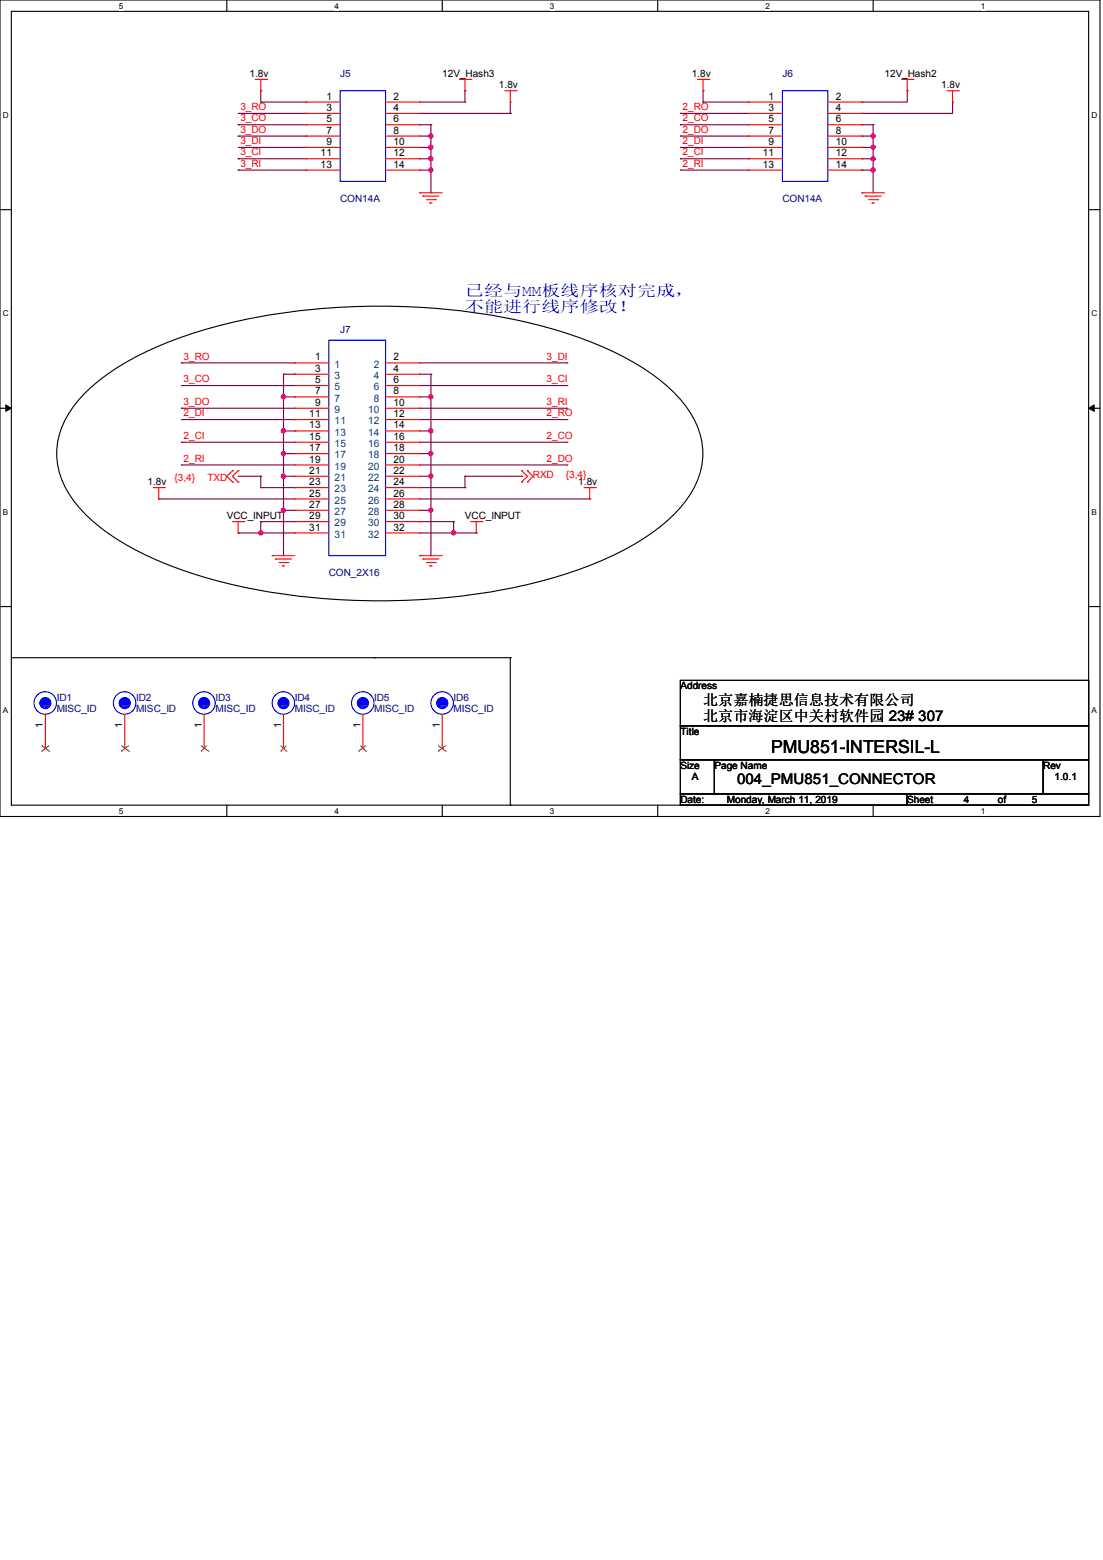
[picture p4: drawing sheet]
<svg xmlns="http://www.w3.org/2000/svg" width="210mm" height="297mm" viewBox="0 0 210 297" stroke-linecap="round" stroke-linejoin="round" font-family="sans-serif">
<path d="M0 0h209.4v155.4h-209.4zM2.2 2.2h205.1v151.1h-205.1z" fill="none" stroke="#000" stroke-width=".21"/>
<g fill="#fff">
<path d="M22.6 .3h.9v1.7h-.9z"/>
<path d="M22.6 153.5h.9v1.8h-.9z"/>
</g>
<path d="M43.2 0v2.2M43.2 153.3v2.1" fill="none" stroke="#000" stroke-width=".21"/>
<g fill="#fff">
<path d="M63.7 .3h.8v1.7h-.8z"/>
<path d="M63.7 153.5h.8v1.8h-.8z"/>
</g>
<path d="M84.2 0v2.2M84.2 153.3v2.1" fill="none" stroke="#000" stroke-width=".21"/>
<g fill="#fff">
<path d="M104.7 .3h.8v1.7h-.8z"/>
<path d="M104.7 153.5h.8v1.8h-.8z"/>
</g>
<path d="M125.2 0v2.2M125.2 153.3v2.1" fill="none" stroke="#000" stroke-width=".21"/>
<g fill="#fff">
<path d="M145.7 .3h.9v1.7h-.9z"/>
<path d="M145.7 153.5h.9v1.8h-.9z"/>
</g>
<path d="M166.2 0v2.2M166.2 153.3v2.1" fill="none" stroke="#000" stroke-width=".21"/>
<g fill="#fff">
<path d="M186.7 .3h.9v1.7h-.9z"/>
<path d="M186.7 153.5h.9v1.8h-.9z"/>
<path d="M.6 21h1.1v1.8h-1.1z"/>
<path d="M207.8 21h1.1v1.8h-1.1z"/>
<path d="M.6 58.8h1.1v1.7h-1.1z"/>
<path d="M207.8 58.8h1.1v1.7h-1.1z"/>
</g>
<path d="M0 39.9h2.2M207.3 39.9h2.1" fill="none" stroke="#000" stroke-width=".21"/>
<g fill="#fff">
<path d="M.6 96.6h1v1.7h-1z"/>
<path d="M207.8 96.6h1v1.7h-1z"/>
</g>
<path d="M0 77.7h2.2M207.3 77.7h2.1" fill="none" stroke="#000" stroke-width=".21"/>
<path d="M1.1 77.1l1.1 .6-1.1 .6zM207.3 77.7l1-.6v1.2z" fill="#000" stroke="#000" stroke-width=".19"/>
<g fill="#fff">
<path d="M.6 134.4h.9v1.7h-.9z"/>
<path d="M207.8 134.4h1v1.7h-1z"/>
</g>
<g fill="none" stroke="#000" stroke-width=".21">
<path d="M15.6 75.4a43.4 43.4 0 0 1 16.1-10.1 110.6 110.6 0 0 1 40.6-7 112.8 112.8 0 0 1 40.6 7 45.6 45.6 0 0 1 16.1 10.1 15.6 15.6 0 0 1 4.7 12.9 18.3 18.3 0 0 1-6.4 10.6 55 55 0 0 1-20.6 10.7 125.9 125.9 0 0 1-68.8 0 55 55 0 0 1-20.6-10.7 18.3 18.3 0 0 1-6.4-10.6 14.6 14.6 0 0 1 3.3-11.2zM0 115.5h2.2M207.3 115.5h2.1M2.2 125.2h95M71.2 125.2h.1M97.2 125.2h.1M97.2 125.2v28.1M129.5 129.5h77.8v8.7h-77.8zM129.5 138.2h77.8v6.5h-77.8zM97.2 153.3h.1M129.5 144.7h6.5v6.4h-6.5zM129.5 151.1h43.2v2.2h-43.2z"/>
<path d="M136 144.7h62.6v6.4h-62.6zM172.7 151.1h34.6v2.2h-34.6zM198.6 144.7h8.7v6.4h-8.7z"/>
</g>
<g fill="none" stroke="#800040" stroke-width=".21">
<path d="M49.7 19.4h.1M49.7 17.3h.1M49.7 17.3v2.1M49.7 19.4h8.6M79.9 19.4h8.6M88.5 19.4h.1M88.5 17.3h.1M88.5 17.3v2.1M97.2 19.4v2.2M133.9 19.4h.1M133.9 17.3h.1M133.9 19.4h8.6"/>
<path d="M133.9 17.3v2.1M164.1 19.4h.1M172.7 17.3h.1M172.7 17.3v2.1h-8.6M181.4 19.4h.1M181.4 19.4v2.2h-17.3M45.3 23.7h.1M45.3 25.9h.1M45.3 30.2h.1M45.3 32.4h.1M45.3 21.6h13M45.3 25.9h13"/>
<path d="M45.3 30.2h13M45.3 23.7h13M45.3 28.1h13M45.3 32.4h13M58.3 21.6h.1M58.3 28.1h.1M79.9 21.6h17.3M79.9 25.9h2.1M79.9 30.2h2.1M79.9 23.7h2.1M79.9 28.1h2.1M79.9 32.4h2.1"/>
<path d="M82 25.9h.1M82 28.1h.1M82 30.2h.1M82 32.4h.1M82 23.7h.1M82 36.7h.1M82 23.7v13M97.2 21.6h.1M129.5 21.6h.1M129.5 23.7h.1M129.5 25.9h.1M129.5 28.1h.1"/>
<path d="M129.5 30.2h.1M129.5 32.4h.1M129.5 21.6h13M129.5 25.9h13M129.5 30.2h13M129.5 23.7h13M129.5 28.1h13M129.5 32.4h13M164.1 23.7h.1M164.1 28.1h.1M164.1 32.4h.1M164.1 21.6h.1"/>
<path d="M164.1 25.9h.1M164.1 30.2h.1M164.1 25.9h2.1M164.1 30.2h2.1M164.1 23.7h2.1M164.1 28.1h2.1M164.1 32.4h2.1M166.2 23.7h.1M166.2 28.1h.1M166.2 32.4h.1M166.2 25.9h.1M166.2 30.2h.1"/>
<path d="M166.2 23.7v13M34.5 73.4h.1M34.5 77.7h.1M34.5 69.1h.1M34.5 79.9h.1M34.5 73.4h21.6M34.5 77.7h21.6M34.5 69.1h21.6M34.5 79.9h21.6M54 75.6h.1M54 71.2h.1M54 71.2v34.6"/>
<path d="M54 75.6h2.1M54 71.2h2.1M56.1 75.6h.1M56.1 71.2h.1M79.9 73.4h28M79.9 77.7h28M79.9 69.1h28M79.9 79.9h28M79.9 75.6h2.1M79.9 71.2h2.1M82 71.2h.1M82 75.6h.1"/>
<path d="M82 71.2v34.6M107.9 69.1h.1M107.9 73.4h.1M107.9 77.7h.1M107.9 79.9h.1M30.2 95h.1M30.2 95h25.9M34.5 84.2h.1M34.5 88.5h.1M34.5 84.2h21.6M34.5 88.5h21.6M45.3 90.7h4.4"/>
<path d="M49.7 99.3h.1M49.7 90.7h.1M49.7 92.8h.1M49.7 99.3h6.4M49.7 90.7v2.1M49.7 99.3v2.2M49.7 92.8h6.4M54 90.7h.1M54 97.2h.1M54 82h.1M54 97.2h2.1M54 86.4h2.1"/>
<path d="M54 82h2.1M54 90.7h2.1M56.1 86.4h.1M56.1 82h.1M56.1 92.8h.1M79.9 99.3h6.5M79.9 95h32.4M79.9 97.2h2.1M79.9 84.2h28M79.9 88.5h28M79.9 86.4h2.1M79.9 82h2.1"/>
<path d="M79.9 90.7h2.1M79.9 92.8h8.6M82 90.7h.1M82 97.2h.1M82 82h.1M82 86.4h.1M86.4 99.3h.1M86.4 99.3v2.2M88.5 92.8h.1M88.5 90.7h.1M88.5 90.7h10.8M88.5 90.7v2.1"/>
<path d="M99.3 90.7h.1M107.9 84.2h.1M107.9 88.5h.1M112.3 95h.1M45.3 101.5h.1M45.3 101.5h10.8M49.7 101.5h.1M79.9 101.5h10.8M86.4 101.5h.1M90.7 101.5h.1"/>
</g>
<g fill="#f0f" stroke="#f0f" stroke-width=".21">
<circle cx="82" cy="25.9" r=".4"/>
<circle cx="82" cy="30.2" r=".4"/>
<circle cx="49.6" cy="101.5" r=".4"/>
<circle cx="86.3" cy="101.5" r=".4"/>
<circle cx="82" cy="97.1" r=".4"/>
<circle cx="54" cy="97.1" r=".4"/>
<circle cx="54" cy="86.3" r=".4"/>
<circle cx="54" cy="82" r=".4"/>
<circle cx="54" cy="75.5" r=".4"/>
<circle cx="82" cy="75.5" r=".4"/>
<circle cx="82" cy="82" r=".4"/>
<circle cx="82" cy="86.3" r=".4"/>
<circle cx="82" cy="90.7" r=".4"/>
<circle cx="54" cy="90.7" r=".4"/>
<circle cx="82" cy="28" r=".4"/>
<circle cx="82" cy="32.4" r=".4"/>
<circle cx="166.2" cy="25.9" r=".4"/>
<circle cx="166.2" cy="28" r=".4"/>
<circle cx="166.2" cy="32.4" r=".4"/>
<circle cx="166.2" cy="30.2" r=".4"/>
</g>
<g fill="none" stroke="#f00" stroke-width=".21">
<path d="M48.6 15.1h2.2M49.7 17.3h.1M49.7 15.1v2.2M50.8 15.1h.1M58.3 19.4h.1M58.3 19.4h6.5M73.4 19.4h6.5M79.9 19.4h.1M87.5 15.1h2.1M88.5 17.3h.1M88.5 15.1v2.2M89.6 15.1h.1"/>
<path d="M96.1 17.3h2.2M97.2 19.4h.1M97.2 17.3v2.1M98.3 17.3h.1M132.8 15.1h2.2M133.9 17.3h.1M133.9 15.1v2.2M135 15.1h.1M142.5 19.4h.1M142.5 19.4h6.5M157.6 19.4h6.5M164.1 19.4h.1"/>
<path d="M171.7 15.1h2.1M172.7 17.3h.1M172.7 15.1v2.2M173.8 15.1h.1M180.3 17.3h2.2M181.4 19.4h.1M181.4 17.3v2.1M182.5 17.3h.1M58.3 21.6h.1M58.3 23.7h.1M58.3 25.9h.1M58.3 28.1h.1"/>
<path d="M58.3 30.2h.1M58.3 32.4h.1M58.3 21.6h6.5M58.3 23.7h6.5M58.3 25.9h6.5M58.3 28.1h6.5M58.3 30.2h6.5M58.3 32.4h6.5M73.4 21.6h6.5M73.4 23.7h6.5M73.4 25.9h6.5M73.4 28.1h6.5"/>
<path d="M73.4 30.2h6.5M73.4 32.4h6.5M79.9 36.7h.1M79.9 21.6h.1M79.9 23.7h.1M79.9 25.9h.1M79.9 28.1h.1M79.9 30.2h.1M79.9 32.4h.1M79.9 36.7h4.3M80.5 37.3h.1M80.5 37.3h3.1"/>
<path d="M81.2 38h1.7M81.8 38.7h.1M81.8 38.7h.5M82.9 38h.1M142.5 21.6h.1M142.5 23.7h.1M142.5 25.9h.1M142.5 28.1h.1M142.5 30.2h.1M142.5 32.4h.1M142.5 21.6h6.5M142.5 23.7h6.5"/>
<path d="M142.5 25.9h6.5M142.5 28.1h6.5M142.5 30.2h6.5M142.5 32.4h6.5M157.6 21.6h6.5M157.6 23.7h6.5M157.6 25.9h6.5M157.6 28.1h6.5M157.6 30.2h6.5M157.6 32.4h6.5M164.1 36.7h.1M164.1 21.6h.1"/>
<path d="M164.1 23.7h.1M164.1 25.9h.1M164.1 28.1h.1M164.1 30.2h.1M164.1 32.4h.1M164.1 36.7h4.3M164.7 37.3h.1M164.7 37.3h3.1M165.4 38h1.7M166 38.7h.1M166 38.7h.5M167.1 38h.1"/>
<path d="M56.1 69.1h.1M56.1 71.2h.1M56.1 73.4h.1M56.1 75.6h.1M56.1 77.7h.1M56.1 79.9h.1M56.1 69.1h6.5M56.1 71.2h6.5M56.1 73.4h6.5M56.1 75.6h6.5M56.1 77.7h6.5M56.1 79.9h6.5"/>
<path d="M73.4 69.1h6.5M73.4 71.2h6.5M73.4 73.4h6.5M73.4 75.6h6.5M73.4 77.7h6.5M73.4 79.9h6.5M79.9 69.1h.1M79.9 71.2h.1M79.9 73.4h.1M79.9 75.6h.1M79.9 77.7h.1M79.9 79.9h.1"/>
<path d="M29.2 92.8h2.1M30.2 95h.1M30.2 92.8v2.2M31.3 92.8h.1M44.3 89.6h.1M44.3 91.8h.1M44.3 99.3h2.1M44.3 89.6l-1.1 1.1 1.1 1.1M45.3 89.6h.1M45.3 91.8h.1M45.3 99.3v2.2M45.3 89.6l-1 1.1 1 1.1"/>
<path d="M46.4 99.3h.1M56.1 82h.1M56.1 84.2h.1M56.1 86.4h.1M56.1 88.5h.1M56.1 90.7h.1M56.1 92.8h.1M56.1 95h.1M56.1 97.2h.1M56.1 99.3h.1M56.1 99.3h6.5M56.1 92.8h6.5"/>
<path d="M56.1 82h6.5M56.1 84.2h6.5M56.1 86.4h6.5M56.1 88.5h6.5M56.1 90.7h6.5M56.1 95h6.5M56.1 97.2h6.5M73.4 99.3h6.5M73.4 92.8h6.5M73.4 82h6.5M73.4 84.2h6.5M73.4 86.4h6.5"/>
<path d="M73.4 88.5h6.5M73.4 90.7h6.5M73.4 95h6.5M73.4 97.2h6.5M79.9 82h.1M79.9 84.2h.1M79.9 86.4h.1M79.9 88.5h.1M79.9 90.7h.1M79.9 92.8h.1M79.9 95h.1M79.9 97.2h.1"/>
<path d="M79.9 99.3h.1M89.6 99.3h2.2M90.7 99.3v2.2M91.8 99.3h.1M99.3 91.8h.1M99.3 89.6h.1M99.3 89.6l1.1 1.1-1.1 1.1M100.4 91.8h.1M100.4 89.6h.1M100.4 89.6l1.1 1.1-1.1 1.1M111.2 92.8h2.2M112.3 95h.1"/>
<path d="M112.3 92.8v2.2M113.4 92.8h.1M45.3 101.5h.1M51.8 105.8h.1M51.8 105.8h4.3M52.5 106.4h.1M52.5 106.4h3M53.1 107.1h1.7M53.8 107.7h.1M53.8 107.7h.4M54.8 107.1h.1M56.1 101.5h.1"/>
<path d="M56.1 101.5h6.5M73.4 101.5h6.5M79.9 105.8h.1M79.9 101.5h.1M79.9 105.8h4.3M80.5 106.4h.1M80.5 106.4h3.1M81.2 107.1h1.7M81.8 107.7h.1M81.8 107.7h.5M82.9 107.1h.1M90.7 101.5h.1"/>
<path d="M8.6 136v6.5M23.7 136v6.5M38.9 136v6.5M54 136v6.5M69.1 136v6.5M84.2 136v6.5M8.6 142.5h.1M23.7 142.5h.1M38.9 142.5h.1M54 142.5h.1M69.1 142.5h.1M84.2 142.5h.1"/>
</g>
<g fill="none" stroke="#00f" stroke-width=".21">
<path d="M64.8 17.3h8.6v17.2h-8.6zM149 17.3h8.6v17.2h-8.6zM62.6 64.8h10.8v41h-10.8z"/>
<circle cx="8.6" cy="133.8" r="2.14"/>
<circle cx="23.7" cy="133.8" r="2.14"/>
<circle cx="38.8" cy="133.8" r="2.14"/>
<circle cx="54" cy="133.8" r="2.14"/>
<circle cx="69.1" cy="133.8" r="2.14"/>
<circle cx="84.2" cy="133.8" r="2.14"/>
</g>
<g fill="#00f" stroke="#00f" stroke-width=".21">
<circle cx="23.7" cy="133.9" r="1.06"/>
<circle cx="8.6" cy="133.9" r="1.06"/>
<circle cx="84.2" cy="133.9" r="1.06"/>
<circle cx="69.1" cy="133.9" r="1.06"/>
<circle cx="54" cy="133.9" r="1.06"/>
<circle cx="38.9" cy="133.9" r="1.06"/>
</g>
<g fill="none" stroke="#804000" stroke-width=".19">
<path d="M7.9 143h.1M7.9 142l1.4 1M9.3 143h.1M9.3 142l-1.4 1M23.1 143h.1M23.1 142l1.4 1M24.5 143h.1M24.5 142l-1.4 1M38.3 143h.1M38.3 142l1.4 1M39.3 142l-1 1M39.7 143h.1"/>
<path d="M53.4 143h.1M53.4 142l1.1 1M54.5 143h.1M54.5 142l-1.1 1M68.3 143h.1M68.6 142l1.1 1M69.7 143h.1M69.7 142l-1.4 1M83.4 143h.1M83.4 142l1.4 1M84.8 143h.1M84.8 142l-1.4 1"/>
</g>
<text font-size="3.4" x="146.8" y="143.4">PMU851-INTERSIL-L</text>
<g font-size="3" fill="#00f">
<text x="88.5" y="56.4">已经与MM板线序核对完成，</text>
<text x="88.5" y="59.4">不能进行线序修改！</text>
</g>
<g font-size="2.8">
<text x="133.9" y="134.2">北京嘉楠捷思信息技术有限公司</text>
<text x="133.9" y="137.2">北京市海淀区中关村软件园 23# 307</text>
<text x="140.3" y="149.4">004_PMU851_CONNECTOR</text>
</g>
<g font-size="1.9">
<text x="47.5" y="14.6">1.8v</text>
<text x="84.2" y="14.6">12V_Hash3</text>
<text x="95" y="16.8">1.8v</text>
<text x="131.7" y="14.6">1.8v</text>
<text x="168.4" y="14.6">12V_Hash2</text>
<text x="179.2" y="16.8">1.8v</text>
<text x="62.1" y="19">1</text>
<text x="62.1" y="21.1">3</text>
<text x="62.1" y="23.3">5</text>
<text x="74.9" y="19">2</text>
<text x="74.9" y="21.1">4</text>
<text x="74.9" y="23.3">6</text>
<text x="146.3" y="19">1</text>
<text x="146.3" y="21.1">3</text>
<text x="146.3" y="23.3">5</text>
<text x="159.1" y="19">2</text>
<text x="159.1" y="21.1">4</text>
<text x="159.1" y="23.3">6</text>
<text x="61" y="29.8">11</text>
<text x="62.1" y="25.4">7</text>
<text x="62.1" y="27.6">9</text>
<text x="74.9" y="25.4">8</text>
<text x="74.9" y="27.6">10</text>
<text x="74.9" y="29.8">12</text>
<text x="145.2" y="29.8">11</text>
<text x="146.3" y="25.4">7</text>
<text x="146.3" y="27.6">9</text>
<text x="159.1" y="25.4">8</text>
<text x="159.1" y="27.6">10</text>
<text x="159.1" y="29.8">12</text>
<text x="61" y="31.9">13</text>
<text x="74.9" y="31.9">14</text>
<text x="145.2" y="31.9">13</text>
<text x="159.1" y="31.9">14</text>
<text x="60" y="68.6">1</text>
<text x="60" y="70.8">3</text>
<text x="74.9" y="68.6">2</text>
<text x="74.9" y="70.8">4</text>
<text x="60" y="72.9">5</text>
<text x="60" y="75.1">7</text>
<text x="60" y="77.3">9</text>
<text x="74.9" y="72.9">6</text>
<text x="74.9" y="75.1">8</text>
<text x="74.9" y="77.3">10</text>
<text x="58.9" y="79.4">11</text>
<text x="58.9" y="81.6">13</text>
<text x="58.9" y="83.7">15</text>
<text x="74.9" y="79.4">12</text>
<text x="74.9" y="81.6">14</text>
<text x="74.9" y="83.7">16</text>
<text x="58.9" y="85.9">17</text>
<text x="58.9" y="88.1">19</text>
<text x="74.9" y="85.9">18</text>
<text x="74.9" y="88.1">20</text>
<text x="28.1" y="92.4">1.8v</text>
<text x="58.9" y="90.2">21</text>
<text x="58.9" y="92.4">23</text>
<text x="58.9" y="94.5">25</text>
<text x="74.9" y="90.2">22</text>
<text x="74.9" y="92.4">24</text>
<text x="74.9" y="94.5">26</text>
<text x="110.1" y="92.4">1.8v</text>
<text x="43.2" y="98.8">VCC_INPUT</text>
<text x="58.9" y="96.7">27</text>
<text x="58.9" y="98.8">29</text>
<text x="58.9" y="101">31</text>
<text x="74.9" y="96.7">28</text>
<text x="74.9" y="98.8">30</text>
<text x="74.9" y="101">32</text>
<text x="88.5" y="98.8">VCC_INPUT</text>
<text x="129.5" y="131.2">Address</text>
<text x="8.2" y="138.6" transform="rotate(-90 8.2 138.6)">1</text>
<text x="23.3" y="138.6" transform="rotate(-90 23.3 138.6)">1</text>
<text x="38.4" y="138.6" transform="rotate(-90 38.4 138.6)">1</text>
<text x="53.5" y="138.6" transform="rotate(-90 53.5 138.6)">1</text>
<text x="68.6" y="138.6" transform="rotate(-90 68.6 138.6)">1</text>
<text x="83.7" y="138.6" transform="rotate(-90 83.7 138.6)">1</text>
<text x="129.5" y="139.9">Title</text>
<text x="129.5" y="146.3">Size</text>
<text x="131.7" y="148.5">A</text>
<text x="136" y="146.3">Page Name</text>
<text x="198.6" y="146.3">Rev</text>
<text x="200.8" y="148.5">1.0.1</text>
<text x="129.5" y="152.8">Date:</text>
<text x="138.4" y="152.8">Monday, March 11, 2019</text>
<text x="172.7" y="152.8">Sheet</text>
<text x="183.5" y="152.8">4</text>
<text x="190" y="152.8">of</text>
<text x="196.5" y="152.8">5</text>
</g>
<g font-size="1.9" fill="#000080">
<text x="64.8" y="14.6">J5</text>
<text x="149" y="14.6">J6</text>
<text x="64.8" y="38.4">CON14A</text>
<text x="149" y="38.4">CON14A</text>
<text x="64.8" y="63.5">J7</text>
<text x="62.6" y="109.6">CON_2X16</text>
<text x="10.8" y="133.4">ID1</text>
<text x="10.8" y="135.6">MISC_ID</text>
<text x="25.9" y="133.4">ID2</text>
<text x="25.9" y="135.6">MISC_ID</text>
<text x="41" y="133.4">ID3</text>
<text x="41" y="135.6">MISC_ID</text>
<text x="56.1" y="133.4">ID4</text>
<text x="56.1" y="135.6">MISC_ID</text>
<text x="71.2" y="133.4">ID5</text>
<text x="71.2" y="135.6">MISC_ID</text>
<text x="86.4" y="133.4">ID6</text>
<text x="86.4" y="135.6">MISC_ID</text>
</g>
<g font-size="1.9" fill="#f00">
<text x="45.8" y="21">3_RO</text>
<text x="45.8" y="23.1">3_CO</text>
<text x="130" y="21">2_RO</text>
<text x="130" y="23.1">2_CO</text>
<text x="45.8" y="25.3">3_DO</text>
<text x="45.8" y="27.4">3_DI</text>
<text x="45.8" y="29.6">3_CI</text>
<text x="130" y="25.3">2_DO</text>
<text x="130" y="27.4">2_DI</text>
<text x="130" y="29.6">2_CI</text>
<text x="45.8" y="31.7">3_RI</text>
<text x="130" y="31.7">2_RI</text>
<text x="35" y="68.5">3_RO</text>
<text x="104.1" y="68.5">3_DI</text>
<text x="35" y="72.8">3_CO</text>
<text x="35" y="77.1">3_DO</text>
<text x="104.1" y="72.8">3_CI</text>
<text x="104.1" y="77.1">3_RI</text>
<text x="35" y="83.6">2_CI</text>
<text x="35" y="79.2">2_DI</text>
<text x="104.1" y="79.2">2_RO</text>
<text x="104.1" y="83.6">2_CO</text>
<text x="35" y="87.9">2_RI</text>
<text x="104.1" y="87.9">2_DO</text>
<text x="33.2" y="91.5">{3,4}</text>
<text x="39.5" y="91.5">TXD</text>
<text x="101.5" y="91.1">RXD</text>
<text x="107.7" y="91.1">{3,4}</text>
</g>
<g font-size="1.9" fill="#004080">
<text x="63.7" y="70">1</text>
<text x="71.2" y="70">2</text>
<text x="63.7" y="72.1">3</text>
<text x="63.7" y="74.3">5</text>
<text x="63.7" y="76.5">7</text>
<text x="71.2" y="72.1">4</text>
<text x="71.2" y="74.3">6</text>
<text x="71.2" y="76.5">8</text>
<text x="63.7" y="78.6">9</text>
<text x="63.7" y="80.8">11</text>
<text x="63.7" y="82.9">13</text>
<text x="70.1" y="78.6">10</text>
<text x="70.1" y="80.8">12</text>
<text x="70.1" y="82.9">14</text>
<text x="63.7" y="85.1">15</text>
<text x="63.7" y="87.2">17</text>
<text x="63.7" y="89.4">19</text>
<text x="70.1" y="85.1">16</text>
<text x="70.1" y="87.2">18</text>
<text x="70.1" y="89.4">20</text>
<text x="63.7" y="91.6">21</text>
<text x="63.7" y="93.7">23</text>
<text x="63.7" y="95.9">25</text>
<text x="70.1" y="91.6">22</text>
<text x="70.1" y="93.7">24</text>
<text x="70.1" y="95.9">26</text>
<text x="63.7" y="98">27</text>
<text x="63.7" y="100.2">29</text>
<text x="70.1" y="98">28</text>
<text x="70.1" y="100.2">30</text>
<text x="63.7" y="102.4">31</text>
<text x="70.1" y="102.4">32</text>
<text x="9.6" y="134.9" transform="rotate(-90 9.6 134.9)">1</text>
<text x="24.7" y="134.9" transform="rotate(-90 24.7 134.9)">1</text>
<text x="39.8" y="134.9" transform="rotate(-90 39.8 134.9)">1</text>
<text x="54.9" y="134.9" transform="rotate(-90 54.9 134.9)">1</text>
<text x="70" y="134.9" transform="rotate(-90 70 134.9)">1</text>
<text x="85.1" y="134.9" transform="rotate(-90 85.1 134.9)">1</text>
</g>
<g font-size="1.6">
<text x="22.6" y="1.6">5</text>
<text x="63.7" y="1.6">4</text>
<text x="104.7" y="1.6">3</text>
<text x="145.7" y="1.6">2</text>
<text x="186.7" y="1.6">1</text>
<text x=".5" y="22.4">D</text>
<text x="207.8" y="22.4">D</text>
<text x=".5" y="60.2">C</text>
<text x="207.8" y="60.2">C</text>
<text x=".5" y="98">B</text>
<text x="207.8" y="98">B</text>
<text x=".5" y="135.8">A</text>
<text x="207.8" y="135.8">A</text>
<text x="22.6" y="154.9">5</text>
<text x="63.7" y="154.9">4</text>
<text x="104.7" y="154.9">3</text>
<text x="145.7" y="154.9">2</text>
<text x="186.7" y="154.9">1</text>
</g>
</svg>
